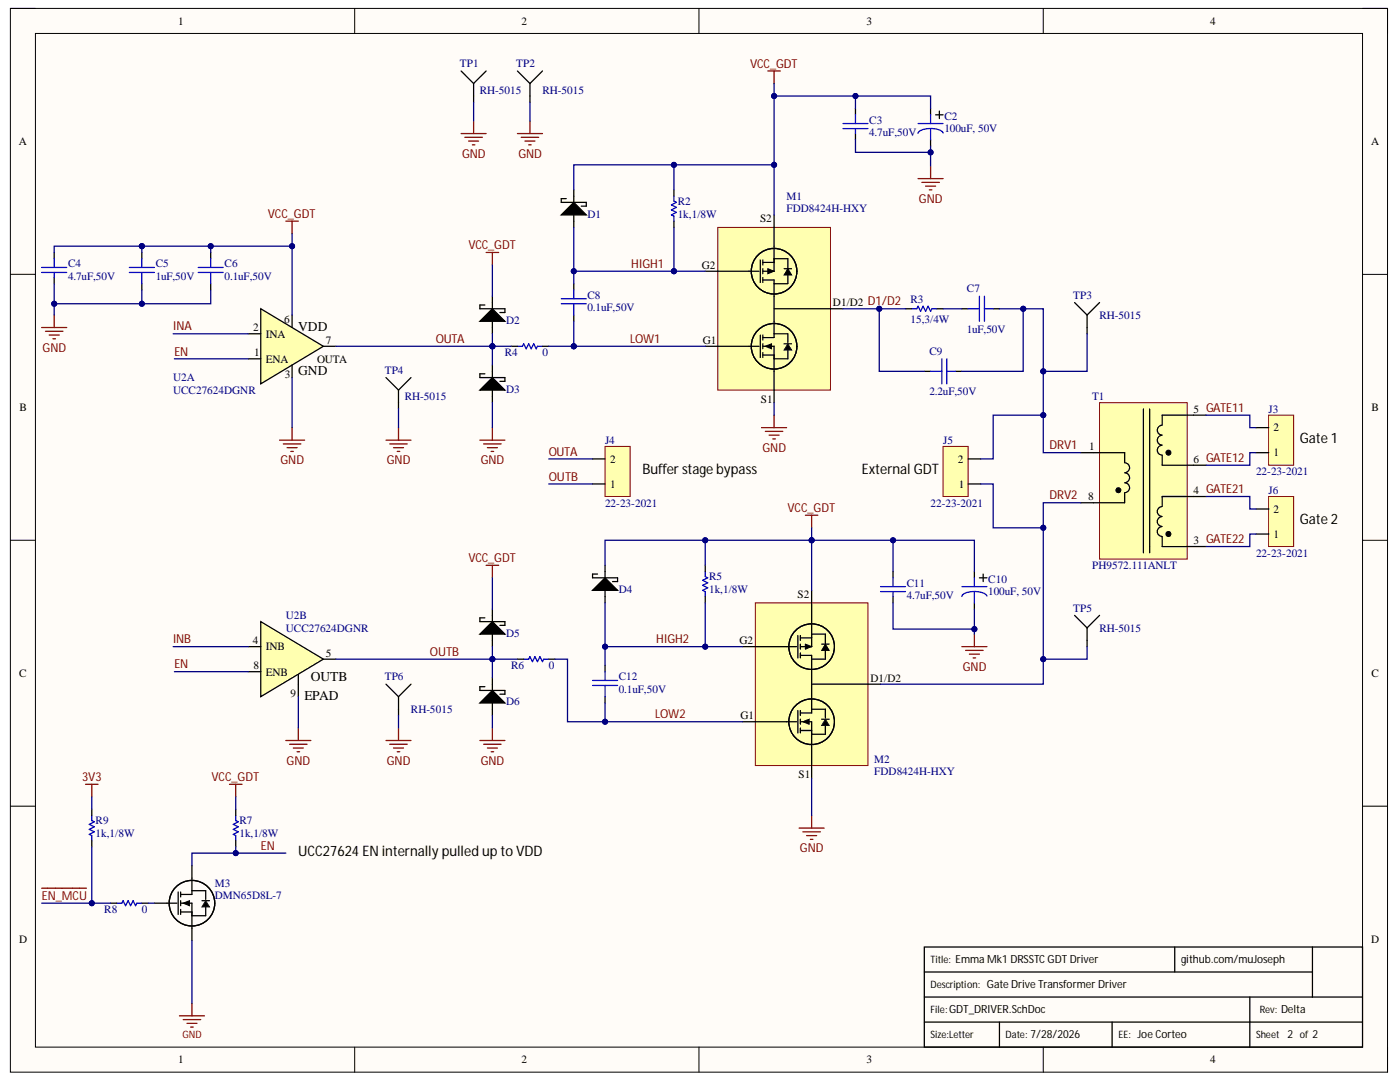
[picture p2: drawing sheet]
<svg xmlns="http://www.w3.org/2000/svg" width="279mm" height="216mm" viewBox="0 0 279 216" stroke-linecap="round" stroke-linejoin="round" font-family="sans-serif">
<path d="M2.1 1.7h274.8v212.2h-274.8z" fill-rule="evenodd" fill="#fffcf8"/>
<path d="M2.1 1.7h274.8v212.2h-274.8z" fill="none" stroke="#000" stroke-width=".2"/>
<path d="M7.1 6.7h264.8v202.2h-264.8z" fill-rule="evenodd" fill="#fffcf8"/>
<g fill="none" stroke="#000" stroke-width=".2">
<path d="M2.1 1.7h5M7.1 6.7h264.8v202.2h-264.8zM70.8 1.7v5M139.5 1.7v5M208.2 1.7v5M271.9 1.7h5v5M2.1 54.7h5M271.9 54.7h5M2.1 107.8h5M271.9 107.8h5M2.1 160.9h5M271.9 160.9h5"/>
<path d="M70.8 208.9v5M139.5 208.9v5M208.2 208.9v5M276.9 208.9v5"/>
</g>
<path d="M42 50.4v1.2M42 56.6v1.3M184.5 189h87.4v19.9h-87.4zM184.5 198.9h87.4M184.5 194h77.4M234.4 189v5M249.4 198.9v10M261.9 189v9.9M184.5 203.9h87.4M199.5 203.9v5M221.9 203.9v5" fill="none" stroke="#000" stroke-width=".25"/>
<path d="M57 44.1h2.5M58.3 44.1v2.5M8.3 65.4h5M9.1 66.1h3.5M9.8 66.9h2M10.6 67.6h.5M10.8 62.9v2.5M55.8 87.8h5M56.5 88.6h3.5M57.3 89.3h2M58 90.1h.5M58.3 85.3v2.5" fill="none" stroke="#800000" stroke-width=".25"/>
<path d="M39.6 53.4h4.9M39.6 54.4h4.9M42 51.6v1.8M42 54.4v2.2" fill="none" stroke="#00f" stroke-width=".25"/>
<path d="M188.2 89.1h5v10h-5z" fill-rule="evenodd" fill="#ffffb0"/>
<path d="M188.2 89.1h5v10h-5z" fill="none" stroke="#800000" stroke-width=".2"/>
<path d="M77 75.3l2.5 2.5M79.5 77.8v3.8M82 75.3l-2.5 2.5M193.2 96.6h2.5M193.2 91.6h2.5M77 136.5l2.5 2.5M79.5 139v3.8M82 136.5l-2.5 2.5" fill="none" stroke="#000" stroke-width=".25"/>
<g fill="none" stroke="#800000" stroke-width=".25">
<path d="M77 87.8h5M77.8 88.6h3.5M78.5 89.3h2M79.3 90.1h.5M79.5 85.3v2.5M57 147.8h5M57.8 148.5h3.5M58.5 149.3h2M59.3 150h.5M59.5 145.3v2.5M77 147.8h5M77.8 148.5h3.5"/>
<path d="M78.5 149.3h2M79.3 150h.5M79.5 145.3v2.5"/>
</g>
<path d="M52 61.6l12.5 7.5-12.5 7.5z" fill="#ffffb0"/>
<path d="M49.5 71.6h2.5M49.5 66.6h2.5M52 61.6l12.5 7.5-12.5 7.5zM58.3 62.9v2.5M58.3 72.8v2.5M64.5 69.1h2.5M59.5 134v2.5" fill="none" stroke="#000" stroke-width=".25"/>
<path d="M52 124l12.5 7.5-12.5 7.5z" fill="#ffffb0"/>
<g fill="none" stroke="#000" stroke-width=".25">
<path d="M92 14.2l2.5 2.5M94.5 16.7v3.7M97 14.2l-2.5 2.5M103.3 14.2l2.5 2.5M105.8 16.7v3.7M108.3 14.2l-2.5 2.5M28.3 50.4v1.2M28.3 56.6v1.3M98.3 59.1v2.5M96.8 74.6h-1v.7h5v.8h-1M96.8 60.9h-1v.7h5v.8h-1M98.3 75.3l2.5 2.5h-5z"/>
<path d="M98.3 61.6l2.5 2.5h-5zM98.3 64.1v2.5M98.3 72.8v2.5M98.3 77.8v2.5M49.5 129h2.5M49.5 134h2.5M52 124l12.5 7.5-12.5 7.5zM59.5 136.5v2.5M64.5 131.5h2.5M95.8 126.5l2.5-2.5 2.5 2.5zM96.8 123.3h-1v.7h5v.8h-1M96.8 137h-1v.8h5v.7h-1"/>
<path d="M98.3 137.8l2.5 2.5h-5zM98.3 121.5v2.5M98.3 126.5v2.5M98.3 135.3v2.5M98.3 140.3v2.5M18.3 161.5v1.2M18.3 167.7v1.3M35.6 178v4.5M36.1 178v1M36.1 179.7v1M38.3 172.7v5.8h-2.2M38.3 177.7h2.8v1.8"/>
<path d="M40.3 179.7h1.5M47 161.5v1.2M47 167.7v1.3M22.1 180.2h1.2M28.3 180.2h1.3M30.8 180.2h4.5M36.1 180.2h2.2v7.5M36.1 182h2.2M36.1 181.5v1M41.1 180.7v2h-2.8"/>
<circle cx="38.3" cy="180.2" r="4.5"/>
<circle cx="38.3" cy="180.2" r="4.6"/>
</g>
<path d="M25.8 53.4h5M25.8 54.4h5M28.3 51.6v1.8M28.3 54.4v2.2M18.3 162.7v1l.5 .3-1 .5 1 .5-1 .5 1 .5-1 .5 .5 .2v1M47 162.7v1l.5 .3-1 .5 1 .5-1 .5 1 .5-1 .5 .5 .2v1M23.3 180.2h1l.3-.5 .5 1 .5-1 .5 1 .5-1 .5 1 .2-.5h1" fill="none" stroke="#00f" stroke-width=".25"/>
<path d="M98.3 75.3l2.5 2.5h-5zM98.3 61.6l2.5 2.5h-5zM95.8 126.5l2.5-2.5 2.5 2.5zM98.3 137.8l2.5 2.5h-5zM41.1 179.7l.7 1.3h-1.5zM36.6 180.2l1.2-.5v1z" fill="#000"/>
<g fill="none" stroke="#800000" stroke-width=".25">
<path d="M92 26.7h5M92.8 27.4h3.5M93.5 28.2h2M94.3 28.9h.5M94.5 24.2v2.5M103.3 26.7h5M104 27.4h3.5M104.8 28.2h2M105.5 28.9h.5M105.8 24.2v2.5M97 50.4h2.5M98.3 50.4v2.5"/>
<path d="M95.8 87.8h5M96.5 88.6h3.5M97.3 89.3h2M98 90.1h.5M98.3 85.3v2.5M97 112.8h2.5M98.3 112.8v2.5M45.8 156.5h2.5M47 156.5v2.5M95.8 147.8h5M96.5 148.5h3.5M97.3 149.3h2"/>
<path d="M98 150h.5M98.3 145.3v2.5M8.3 177.2h8.9M35.8 202.7h5M36.6 203.4h3.5M37.3 204.2h2M38.1 204.9h.5M38.3 200.2v2.5"/>
</g>
<path d="M36.6 180.2l1.2-.5v1z" fill="none" stroke="#000" stroke-width=".2"/>
<path d="M41.1 179.7l.7 1.3h-1.5z" fill="none" stroke="#101010" stroke-width=".2"/>
<path d="M219.4 80.3h17.5v31.3h-17.5z" fill-rule="evenodd" fill="#ffffb0"/>
<path d="M219.4 80.3h17.5v31.3h-17.5z" fill="none" stroke="#800000" stroke-width=".2"/>
<g fill="none" stroke="#000" stroke-width=".25">
<path d="M215.7 90.3h8.7v2M224.4 98.3v2h-8.7M224.5 96.3a.98 .98 0 0 1 .9 1 .98 .98 0 0 1-.9 1M224.5 94.4a.98 .98 0 0 1 .9 .9 .98 .98 0 0 1-.9 1M224.5 92.3a.98 .98 0 0 1 .9 1 .98 .98 0 0 1-.9 1M228.2 81.6v28.7M229.4 81.6v28.7M231.9 88.8a.98 .98 0 0 0-.9 1 .98 .98 0 0 0 .9 1M231.9 86.9a.98 .98 0 0 0-.9 .9 .98 .98 0 0 0 .9 1M231.9 84.9a.98 .98 0 0 0-.9 .9 .98 .98 0 0 0 .9 1M231.9 90.8v2h8.8M240.7 82.8h-8.8v2"/>
<path d="M240.7 99.1h-8.8v2M231.9 105.1a.98 .98 0 0 0-.9 1 .98 .98 0 0 0 .9 .9M231.9 103.1a.98 .98 0 0 0-.9 1 .98 .98 0 0 0 .9 .9M231.9 101.1a.98 .98 0 0 0-.9 1 .98 .98 0 0 0 .9 .9M231.9 107.1v2h8.8"/>
</g>
<g fill="#000">
<circle cx="223.2" cy="97.8" r=".5"/>
<circle cx="233.2" cy="90.3" r=".5"/>
<circle cx="233.2" cy="106.6" r=".5"/>
</g>
<g fill="none" stroke="#000" stroke-width=".2">
<circle cx="223.2" cy="97.8" r=".5"/>
<circle cx="233.2" cy="90.3" r=".5"/>
<circle cx="233.2" cy="106.6" r=".5"/>
</g>
<path d="M253.2 82.8h5v10h-5z" fill-rule="evenodd" fill="#ffffb0"/>
<path d="M253.2 82.8h5v10h-5z" fill="none" stroke="#800000" stroke-width=".2"/>
<path d="M250.7 90.3h2.5M250.7 85.3h2.5" fill="none" stroke="#000" stroke-width=".25"/>
<path d="M253.2 99.1h5v10h-5z" fill-rule="evenodd" fill="#ffffb0"/>
<path d="M253.2 99.1h5v10h-5z" fill="none" stroke="#800000" stroke-width=".2"/>
<path d="M170.7 21.7v1.2M170.7 26.7v1.2M114.5 56.6v1.3M114.5 62.9v1.2M192 61.6h1.2M198.2 61.6h1.3M178.2 114.1v1.2M178.2 119v1.3M250.7 106.6h2.5M250.7 101.6h2.5M120.8 132.8v1.2M120.8 139v1.3" fill="none" stroke="#000" stroke-width=".25"/>
<g fill="none" stroke="#00f" stroke-width=".25">
<path d="M168.2 24.7h5M168.2 25.7h5M170.7 22.9v1.8M170.7 25.7v1M112 59.6h5M114.5 57.9v1.7M195.5 59.1v5M196.5 59.1v5M112 60.6h5M114.5 60.6v2.3M193.2 61.6h2.3M196.5 61.6h1.7"/>
<path d="M175.7 117.1h5M175.7 118h5M178.2 115.3v1.8M178.2 118v1M118.3 135.8h5M118.3 136.8h5M120.8 134v1.8M120.8 136.8v2.2"/>
</g>
<g fill="none" stroke="#800000" stroke-width=".25">
<path d="M153.2 14.2h2.5M154.5 14.2v2.5M183.2 35.6h5M184 36.4h3.5M184.7 37.1h2M185.5 37.9h.5M185.7 33.1v2.5M152 85.3h5M152.7 86.1h3.5M153.5 86.8h2M154.2 87.6h.5M154.5 82.8v2.5"/>
<path d="M160.7 102.8h2.5M162 102.8v2.5M192 129h5M192.7 129.8h3.5M193.5 130.5h2M194.2 131.3h.5M194.5 126.5v2.5M159.5 165.2h5M160.2 166h3.5M161 166.7h2M161.7 167.5h.5M162 162.7v2.5"/>
</g>
<path d="M150.7 120.3h22.5v32.5h-22.5z" fill-rule="evenodd" fill="#ffffb0"/>
<path d="M150.7 120.3h22.5v32.5h-22.5z" fill="none" stroke="#800000" stroke-width=".2"/>
<g fill="none" stroke="#000" stroke-width=".25">
<path d="M162 117.8v11.2h-2.3M148.2 129h10.8M159.2 126.8v4.5M159.7 130.8h2.3v11.5h-2.3M159.7 126.8v1M159.7 128.5v1M159.7 130.3v1M159.7 127.3h2.3M162 136.5h13.7M162 126.5h2.7v2M164 128.5h1.5M164.7 129.8v1.7h-2.7"/>
<path d="M148.2 144h10.8M159.2 141.8v4.5M159.7 144h2.3v11.2M159.7 145.8h2.3M159.7 141.8v1M159.7 143.5v1M159.7 145.3v1M162 141.5h2.7v1.8M164 143.5h1.5M164.7 144.5v2h-2.7"/>
<circle cx="162" cy="129" r="4.6"/>
<circle cx="162" cy="129" r="4.5"/>
<circle cx="162" cy="144" r="4.5"/>
</g>
<path d="M160.7 128.5l1.3 .5-1.3 .5zM164.7 128.5l.8 1.3h-1.5zM160.2 144l1.3-.5v1zM164.7 143.5l.8 1.3h-1.5z" fill="#000"/>
<path d="M160.7 128.5l1.3 .5-1.3 .5zM164.7 128.5l.8 1.3h-1.5zM160.2 144l1.3-.5v1z" fill="none" stroke="#000" stroke-width=".2"/>
<path d="M164.7 143.5l.8 1.3h-1.5z" fill="none" stroke="#101010" stroke-width=".2"/>
<path d="M143.2 45.4h22.5v32.4h-22.5z" fill-rule="evenodd" fill="#ffffb0"/>
<path d="M143.2 45.4h22.5v32.4h-22.5z" fill="none" stroke="#800000" stroke-width=".2"/>
<g fill="none" stroke="#000" stroke-width=".25">
<path d="M113 39.6h-1v.8h5v.7h-1M114.5 37.9v2.5M134.5 37.9v1.2M185.7 21.7v1.2M185.7 27.9v1.3M186.7 22.9h1.5M187.5 22.2v1.5M10.8 50.4v1.2M10.8 55.4v1.2M112 42.9l2.5-2.5 2.5 2.5zM114.5 42.9v2.5M134.5 44.1v1.3"/>
<path d="M140.7 54.1h10.8M151.7 51.9v4.5M152.2 55.9h2.3v11.5h-2.3M152.2 51.9v1M152.2 53.6v1M152.2 55.4v1M152.2 52.4h2.3M154.5 42.9v11.2h-2.3M154.5 51.6h2.7v2M156.5 53.6h1.5M157.2 54.9v1.7h-2.7M140.7 69.1h10.8"/>
<path d="M151.7 66.9v4.4M152.2 69.1h2.3v11.2M152.2 70.8h2.3M152.2 66.9v1M152.2 68.6v1M152.2 70.4v.9M154.5 61.6h13.7M154.5 66.6h2.7v1.8M156.5 68.6h1.5M157.2 69.6v2h-2.7M180.7 61.6h1.3M184.5 74.1h1.2"/>
<path d="M187 61.6h1.2M190.7 74.1h1.3M119.3 114.5h-1v.8h5v.7h-1M120.8 115.3l2.5 2.5h-5zM120.8 112.8v2.5M120.8 117.8v2.5M140.7 112.8v1.2M140.7 119v1.3M194.5 114.1v1.2M195.5 115.3h1.5M196.2 114.5v1.5M194.5 120.3v1.2"/>
<circle cx="154.5" cy="54.1" r="4.5"/>
<circle cx="154.5" cy="69.1" r="4.5"/>
</g>
<path d="M112 42.9l2.5-2.5 2.5 2.5zM153.2 53.6l1.3 .5-1.3 .5zM157.2 53.6l.8 1.3h-1.5zM152.7 69.1l1.3-.5v1zM157.2 68.6l.8 1.2h-1.5zM120.8 115.3l2.5 2.5h-5z" fill="#000"/>
<path d="M153.2 53.6l1.3 .5-1.3 .5zM157.2 53.6l.8 1.3h-1.5zM152.7 69.1l1.3-.5v1z" fill="none" stroke="#000" stroke-width=".2"/>
<path d="M157.2 68.6l.8 1.2h-1.5z" fill="none" stroke="#101010" stroke-width=".2"/>
<g fill="none" stroke="#00f" stroke-width=".25">
<path d="M134.5 39.1v1l.5 .3-1 .5 1 .5-1 .5 1 .5-1 .5 .5 .2v1M183.2 24.7h5M185.7 22.9v1.8M185.7 25.7v2.2M188.2 26.5a2.92 2.92 0 0 0-2.7-.9l-.6 .1a1.91 1.91 0 0 0-1.7 .9M8.3 53.4h5M8.3 54.4h5M10.8 51.6v1.8M10.8 54.4v1M182 61.6h1l.2-.5 .5 1 .5-1 .5 1 .5-1 .5 1 .3-.5h1M185.7 74.1h2.3M188 71.6v5"/>
<path d="M189 71.6v5M189 74.1h1.7M140.7 114v1l.5 .3-1 .5 1 .5-1 .5 1 .5-1 .5 .5 .2v1M192 117.1h5M194.5 115.3v1.8M194.5 118v2.3M197 118.9a2.94 2.94 0 0 0-2.8-.9l-.6 .1a1.86 1.86 0 0 0-1.6 .9"/>
</g>
<path d="M120.8 89.1h5v10h-5z" fill-rule="evenodd" fill="#ffffb0"/>
<path d="M120.8 89.1h5v10h-5z" fill="none" stroke="#800000" stroke-width=".2"/>
<path d="M102 69.1h1.3M108.3 69.1h1.2M214.5 60.4l2.5 2.5M217 62.9v3.7M219.4 60.4l-2.4 2.5M118.3 96.6h2.5M118.3 91.6h2.5M103.3 131.5h1.2M109.5 131.5h1.3M214.5 122.8l2.5 2.5M217 125.3v3.7M219.4 122.8l-2.4 2.5" fill="none" stroke="#000" stroke-width=".25"/>
<path d="M103.3 69.1h1l.2-.5 .5 1 .5-1 .5 1 .5-1 .5 1 .3-.5h1M104.5 131.5h1l.3-.5 .5 1 .5-1 .5 1 .5-1 .5 1 .2-.5h1" fill="none" stroke="#00f" stroke-width=".25"/>
<path d="M17.1 156.5h2.5M18.3 156.5v2.5" fill="none" stroke="#800000" stroke-width=".25"/>
<path d="M28.3 49.1h-17.5v1.3M34.6 66.6h14.9M58.3 75.3v10M79.5 81.6v3.7M34.6 129h14.9M59.5 139v6.3M79.5 142.8v2.5" fill="none" stroke="#000080" stroke-width=".25"/>
<circle cx="28.3" cy="49.1" r=".5" fill="#000080"/>
<circle cx="28.3" cy="49.1" r=".5" fill="none" stroke="#000080" stroke-width=".2"/>
<path d="M42 49.1v1.3" fill="none" stroke="#000080" stroke-width=".25"/>
<circle cx="42" cy="49.1" r=".5" fill="#000080"/>
<circle cx="42" cy="49.1" r=".5" fill="none" stroke="#000080" stroke-width=".2"/>
<path d="M28.3 49.1v1.3M34.8 71.6h14.7M34.8 134h14.7" fill="none" stroke="#000080" stroke-width=".25"/>
<circle cx="28.3" cy="49.1" r=".5" fill="#000080"/>
<circle cx="28.3" cy="49.1" r=".5" fill="none" stroke="#000080" stroke-width=".2"/>
<path d="M28.3 49.1h30" fill="none" stroke="#000080" stroke-width=".25"/>
<circle cx="58.3" cy="49.1" r=".5" fill="#000080"/>
<circle cx="58.3" cy="49.1" r=".5" fill="none" stroke="#000080" stroke-width=".2"/>
<circle cx="42" cy="49.1" r=".5" fill="#000080"/>
<circle cx="42" cy="49.1" r=".5" fill="none" stroke="#000080" stroke-width=".2"/>
<circle cx="28.3" cy="49.1" r=".5" fill="#000080"/>
<circle cx="28.3" cy="49.1" r=".5" fill="none" stroke="#000080" stroke-width=".2"/>
<path d="M58.3 46.6v16.3" fill="none" stroke="#000080" stroke-width=".25"/>
<circle cx="58.3" cy="49.1" r=".5" fill="#000080"/>
<circle cx="58.3" cy="49.1" r=".5" fill="none" stroke="#000080" stroke-width=".2"/>
<path d="M10.8 60.6v2.3" fill="none" stroke="#000080" stroke-width=".25"/>
<circle cx="10.8" cy="60.6" r=".5" fill="#000080"/>
<circle cx="10.8" cy="60.6" r=".5" fill="none" stroke="#000080" stroke-width=".2"/>
<path d="M28.3 57.9v2.7" fill="none" stroke="#000080" stroke-width=".25"/>
<circle cx="28.3" cy="60.6" r=".5" fill="#000080"/>
<circle cx="28.3" cy="60.6" r=".5" fill="none" stroke="#000080" stroke-width=".2"/>
<path d="M98.3 69.1v3.7M98.3 80.3v5" fill="none" stroke="#000080" stroke-width=".25"/>
<circle cx="98.3" cy="69.1" r=".5" fill="#000080"/>
<circle cx="98.3" cy="69.1" r=".5" fill="none" stroke="#000080" stroke-width=".2"/>
<path d="M98.3 66.6v2.5" fill="none" stroke="#000080" stroke-width=".25"/>
<circle cx="98.3" cy="69.1" r=".5" fill="#000080"/>
<circle cx="98.3" cy="69.1" r=".5" fill="none" stroke="#000080" stroke-width=".2"/>
<path d="M98.3 52.9v6.2M98.3 131.5v3.8M98.3 142.8v2.5" fill="none" stroke="#000080" stroke-width=".25"/>
<circle cx="98.3" cy="131.5" r=".5" fill="#000080"/>
<circle cx="98.3" cy="131.5" r=".5" fill="none" stroke="#000080" stroke-width=".2"/>
<path d="M98.3 129v2.5" fill="none" stroke="#000080" stroke-width=".25"/>
<circle cx="98.3" cy="131.5" r=".5" fill="#000080"/>
<circle cx="98.3" cy="131.5" r=".5" fill="none" stroke="#000080" stroke-width=".2"/>
<path d="M94.5 20.4v3.8M105.8 20.4v3.8M98.3 115.3v6.2M8.3 180.2h13.8M29.6 180.2h1.2M38.3 187.7v12.5" fill="none" stroke="#000080" stroke-width=".25"/>
<circle cx="18.3" cy="180.2" r=".5" fill="#000080"/>
<circle cx="18.3" cy="180.2" r=".5" fill="none" stroke="#000080" stroke-width=".2"/>
<path d="M57 170.2h-18.7v2.5" fill="none" stroke="#000080" stroke-width=".25"/>
<circle cx="47" cy="170.2" r=".5" fill="#000080"/>
<circle cx="47" cy="170.2" r=".5" fill="none" stroke="#000080" stroke-width=".2"/>
<path d="M47 169v1.2" fill="none" stroke="#000080" stroke-width=".25"/>
<circle cx="47" cy="170.2" r=".5" fill="#000080"/>
<circle cx="47" cy="170.2" r=".5" fill="none" stroke="#000080" stroke-width=".2"/>
<path d="M67 69.1h31.3M240.7 82.8h8.7v2.5h1.3M240.7 99.1h8.7v2.5h1.3M250.7 90.3h-1.3v2.5h-8.7M250.7 106.6h-1.3v2.5h-8.7M47 159v2.5" fill="none" stroke="#000080" stroke-width=".25"/>
<circle cx="98.3" cy="69.1" r=".5" fill="#000080"/>
<circle cx="98.3" cy="69.1" r=".5" fill="none" stroke="#000080" stroke-width=".2"/>
<path d="M178.2 120.3v5.2h16.3" fill="none" stroke="#000080" stroke-width=".25"/>
<circle cx="194.5" cy="125.5" r=".5" fill="#000080"/>
<circle cx="194.5" cy="125.5" r=".5" fill="none" stroke="#000080" stroke-width=".2"/>
<path d="M154.5 19.2h31.2v2.5M188.2 61.6h3.8M154.5 80.3v2.5" fill="none" stroke="#000080" stroke-width=".25"/>
<circle cx="154.5" cy="19.2" r=".5" fill="#000080"/>
<circle cx="154.5" cy="19.2" r=".5" fill="none" stroke="#000080" stroke-width=".2"/>
<circle cx="170.7" cy="19.2" r=".5" fill="#000080"/>
<circle cx="170.7" cy="19.2" r=".5" fill="none" stroke="#000080" stroke-width=".2"/>
<path d="M185.7 29.2v3.9" fill="none" stroke="#000080" stroke-width=".25"/>
<circle cx="185.7" cy="30.4" r=".5" fill="#000080"/>
<circle cx="185.7" cy="30.4" r=".5" fill="none" stroke="#000080" stroke-width=".2"/>
<path d="M170.7 19.2v2.5" fill="none" stroke="#000080" stroke-width=".25"/>
<circle cx="170.7" cy="19.2" r=".5" fill="#000080"/>
<circle cx="170.7" cy="19.2" r=".5" fill="none" stroke="#000080" stroke-width=".2"/>
<path d="M194.5 121.5v5" fill="none" stroke="#000080" stroke-width=".25"/>
<circle cx="194.5" cy="125.5" r=".5" fill="#000080"/>
<circle cx="194.5" cy="125.5" r=".5" fill="none" stroke="#000080" stroke-width=".2"/>
<path d="M120.8 129v3.8" fill="none" stroke="#000080" stroke-width=".25"/>
<circle cx="120.8" cy="129" r=".5" fill="#000080"/>
<circle cx="120.8" cy="129" r=".5" fill="none" stroke="#000080" stroke-width=".2"/>
<path d="M120.8 140.3v3.7" fill="none" stroke="#000080" stroke-width=".25"/>
<circle cx="120.8" cy="144" r=".5" fill="#000080"/>
<circle cx="120.8" cy="144" r=".5" fill="none" stroke="#000080" stroke-width=".2"/>
<path d="M180.7 61.6h-5.2v12.5h9" fill="none" stroke="#000080" stroke-width=".25"/>
<circle cx="175.5" cy="61.6" r=".5" fill="#000080"/>
<circle cx="175.5" cy="61.6" r=".5" fill="none" stroke="#000080" stroke-width=".2"/>
<path d="M134.5 54.1h6.2" fill="none" stroke="#000080" stroke-width=".25"/>
<circle cx="134.5" cy="54.1" r=".5" fill="#000080"/>
<circle cx="134.5" cy="54.1" r=".5" fill="none" stroke="#000080" stroke-width=".2"/>
<path d="M114.5 45.4v8.7h20" fill="none" stroke="#000080" stroke-width=".25"/>
<circle cx="134.5" cy="54.1" r=".5" fill="#000080"/>
<circle cx="134.5" cy="54.1" r=".5" fill="none" stroke="#000080" stroke-width=".2"/>
<circle cx="114.5" cy="54.1" r=".5" fill="#000080"/>
<circle cx="114.5" cy="54.1" r=".5" fill="none" stroke="#000080" stroke-width=".2"/>
<path d="M114.5 54.1v2.5" fill="none" stroke="#000080" stroke-width=".25"/>
<circle cx="114.5" cy="54.1" r=".5" fill="#000080"/>
<circle cx="114.5" cy="54.1" r=".5" fill="none" stroke="#000080" stroke-width=".2"/>
<path d="M168.2 61.6h7.3" fill="none" stroke="#000080" stroke-width=".25"/>
<circle cx="175.5" cy="61.6" r=".5" fill="#000080"/>
<circle cx="175.5" cy="61.6" r=".5" fill="none" stroke="#000080" stroke-width=".2"/>
<path d="M199.5 61.6h4.7" fill="none" stroke="#000080" stroke-width=".25"/>
<circle cx="204.2" cy="61.6" r=".5" fill="#000080"/>
<circle cx="204.2" cy="61.6" r=".5" fill="none" stroke="#000080" stroke-width=".2"/>
<path d="M120.8 120.3v8.7h27.4M162 155.2v7.5" fill="none" stroke="#000080" stroke-width=".25"/>
<circle cx="120.8" cy="129" r=".5" fill="#000080"/>
<circle cx="120.8" cy="129" r=".5" fill="none" stroke="#000080" stroke-width=".2"/>
<circle cx="140.7" cy="129" r=".5" fill="#000080"/>
<circle cx="140.7" cy="129" r=".5" fill="none" stroke="#000080" stroke-width=".2"/>
<path d="M215.7 100.3h-7.5v36.2h-32.5" fill="none" stroke="#000080" stroke-width=".25"/>
<circle cx="208.2" cy="131.5" r=".5" fill="#000080"/>
<circle cx="208.2" cy="131.5" r=".5" fill="none" stroke="#000080" stroke-width=".2"/>
<circle cx="208.2" cy="105.3" r=".5" fill="#000080"/>
<circle cx="208.2" cy="105.3" r=".5" fill="none" stroke="#000080" stroke-width=".2"/>
<path d="M170.7 27.9v2.5h15" fill="none" stroke="#000080" stroke-width=".25"/>
<circle cx="185.7" cy="30.4" r=".5" fill="#000080"/>
<circle cx="185.7" cy="30.4" r=".5" fill="none" stroke="#000080" stroke-width=".2"/>
<path d="M140.7 107.8h-19.9v5" fill="none" stroke="#000080" stroke-width=".25"/>
<circle cx="140.7" cy="107.8" r=".5" fill="#000080"/>
<circle cx="140.7" cy="107.8" r=".5" fill="none" stroke="#000080" stroke-width=".2"/>
<path d="M192 74.1h12.2v-12.5h4v28.7h7.5" fill="none" stroke="#000080" stroke-width=".25"/>
<circle cx="204.2" cy="61.6" r=".5" fill="#000080"/>
<circle cx="204.2" cy="61.6" r=".5" fill="none" stroke="#000080" stroke-width=".2"/>
<circle cx="208.2" cy="74.1" r=".5" fill="#000080"/>
<circle cx="208.2" cy="74.1" r=".5" fill="none" stroke="#000080" stroke-width=".2"/>
<circle cx="208.2" cy="82.8" r=".5" fill="#000080"/>
<circle cx="208.2" cy="82.8" r=".5" fill="none" stroke="#000080" stroke-width=".2"/>
<path d="M114.5 64.1v5" fill="none" stroke="#000080" stroke-width=".25"/>
<circle cx="114.5" cy="69.1" r=".5" fill="#000080"/>
<circle cx="114.5" cy="69.1" r=".5" fill="none" stroke="#000080" stroke-width=".2"/>
<path d="M162 107.8h-21.3v5" fill="none" stroke="#000080" stroke-width=".25"/>
<circle cx="140.7" cy="107.8" r=".5" fill="#000080"/>
<circle cx="140.7" cy="107.8" r=".5" fill="none" stroke="#000080" stroke-width=".2"/>
<circle cx="162" cy="107.8" r=".5" fill="#000080"/>
<circle cx="162" cy="107.8" r=".5" fill="none" stroke="#000080" stroke-width=".2"/>
<path d="M154.5 16.7v26.2" fill="none" stroke="#000080" stroke-width=".25"/>
<circle cx="154.5" cy="32.9" r=".5" fill="#000080"/>
<circle cx="154.5" cy="32.9" r=".5" fill="none" stroke="#000080" stroke-width=".2"/>
<circle cx="154.5" cy="19.2" r=".5" fill="#000080"/>
<circle cx="154.5" cy="19.2" r=".5" fill="none" stroke="#000080" stroke-width=".2"/>
<path d="M154.5 32.9h-40v5" fill="none" stroke="#000080" stroke-width=".25"/>
<circle cx="134.5" cy="32.9" r=".5" fill="#000080"/>
<circle cx="134.5" cy="32.9" r=".5" fill="none" stroke="#000080" stroke-width=".2"/>
<circle cx="154.5" cy="32.9" r=".5" fill="#000080"/>
<circle cx="154.5" cy="32.9" r=".5" fill="none" stroke="#000080" stroke-width=".2"/>
<path d="M134.5 32.9v5" fill="none" stroke="#000080" stroke-width=".25"/>
<circle cx="134.5" cy="32.9" r=".5" fill="#000080"/>
<circle cx="134.5" cy="32.9" r=".5" fill="none" stroke="#000080" stroke-width=".2"/>
<path d="M134.5 45.4v8.7" fill="none" stroke="#000080" stroke-width=".25"/>
<circle cx="134.5" cy="54.1" r=".5" fill="#000080"/>
<circle cx="134.5" cy="54.1" r=".5" fill="none" stroke="#000080" stroke-width=".2"/>
<path d="M140.7 120.3v8.7" fill="none" stroke="#000080" stroke-width=".25"/>
<circle cx="140.7" cy="129" r=".5" fill="#000080"/>
<circle cx="140.7" cy="129" r=".5" fill="none" stroke="#000080" stroke-width=".2"/>
<path d="M10.8 56.6v4h31.2v-2.7" fill="none" stroke="#000080" stroke-width=".25"/>
<circle cx="28.3" cy="60.6" r=".5" fill="#000080"/>
<circle cx="28.3" cy="60.6" r=".5" fill="none" stroke="#000080" stroke-width=".2"/>
<circle cx="10.8" cy="60.6" r=".5" fill="#000080"/>
<circle cx="10.8" cy="60.6" r=".5" fill="none" stroke="#000080" stroke-width=".2"/>
<path d="M162 105.3v12.5" fill="none" stroke="#000080" stroke-width=".25"/>
<circle cx="162" cy="107.8" r=".5" fill="#000080"/>
<circle cx="162" cy="107.8" r=".5" fill="none" stroke="#000080" stroke-width=".2"/>
<path d="M162 107.8h32.5v6.3" fill="none" stroke="#000080" stroke-width=".25"/>
<circle cx="162" cy="107.8" r=".5" fill="#000080"/>
<circle cx="162" cy="107.8" r=".5" fill="none" stroke="#000080" stroke-width=".2"/>
<circle cx="178.2" cy="107.8" r=".5" fill="#000080"/>
<circle cx="178.2" cy="107.8" r=".5" fill="none" stroke="#000080" stroke-width=".2"/>
<path d="M178.2 107.8v6.3" fill="none" stroke="#000080" stroke-width=".25"/>
<circle cx="178.2" cy="107.8" r=".5" fill="#000080"/>
<circle cx="178.2" cy="107.8" r=".5" fill="none" stroke="#000080" stroke-width=".2"/>
<path d="M109.5 91.6h8.8M109.5 96.6h8.8M208.2 82.8h-10v8.8h-2.5" fill="none" stroke="#000080" stroke-width=".25"/>
<circle cx="208.2" cy="82.8" r=".5" fill="#000080"/>
<circle cx="208.2" cy="82.8" r=".5" fill="none" stroke="#000080" stroke-width=".2"/>
<path d="M195.7 96.6h2.5v8.7h10" fill="none" stroke="#000080" stroke-width=".25"/>
<circle cx="208.2" cy="105.3" r=".5" fill="#000080"/>
<circle cx="208.2" cy="105.3" r=".5" fill="none" stroke="#000080" stroke-width=".2"/>
<path d="M67 131.5h36.3" fill="none" stroke="#000080" stroke-width=".25"/>
<circle cx="98.3" cy="131.5" r=".5" fill="#000080"/>
<circle cx="98.3" cy="131.5" r=".5" fill="none" stroke="#000080" stroke-width=".2"/>
<path d="M110.8 131.5h2.5v12.5h34.9" fill="none" stroke="#000080" stroke-width=".25"/>
<circle cx="120.8" cy="144" r=".5" fill="#000080"/>
<circle cx="120.8" cy="144" r=".5" fill="none" stroke="#000080" stroke-width=".2"/>
<path d="M98.3 69.1h3.7" fill="none" stroke="#000080" stroke-width=".25"/>
<circle cx="98.3" cy="69.1" r=".5" fill="#000080"/>
<circle cx="98.3" cy="69.1" r=".5" fill="none" stroke="#000080" stroke-width=".2"/>
<path d="M109.5 69.1h5" fill="none" stroke="#000080" stroke-width=".25"/>
<circle cx="114.5" cy="69.1" r=".5" fill="#000080"/>
<circle cx="114.5" cy="69.1" r=".5" fill="none" stroke="#000080" stroke-width=".2"/>
<path d="M114.5 69.1h26.2" fill="none" stroke="#000080" stroke-width=".25"/>
<circle cx="114.5" cy="69.1" r=".5" fill="#000080"/>
<circle cx="114.5" cy="69.1" r=".5" fill="none" stroke="#000080" stroke-width=".2"/>
<path d="M217 66.6v7.5h-8.8" fill="none" stroke="#000080" stroke-width=".25"/>
<circle cx="208.2" cy="74.1" r=".5" fill="#000080"/>
<circle cx="208.2" cy="74.1" r=".5" fill="none" stroke="#000080" stroke-width=".2"/>
<path d="M217 129v2.5h-8.8" fill="none" stroke="#000080" stroke-width=".25"/>
<circle cx="208.2" cy="131.5" r=".5" fill="#000080"/>
<circle cx="208.2" cy="131.5" r=".5" fill="none" stroke="#000080" stroke-width=".2"/>
<path d="M18.3 169v11.2" fill="none" stroke="#000080" stroke-width=".25"/>
<circle cx="18.3" cy="180.2" r=".5" fill="#000080"/>
<circle cx="18.3" cy="180.2" r=".5" fill="none" stroke="#000080" stroke-width=".2"/>
<path d="M18.3 159v2.5" fill="none" stroke="#000080" stroke-width=".25"/>
<g font-size="2.9">
<text x="259.4" y="88.3">Gate1</text>
<text x="128.2" y="94.5">Bufferstagebypass</text>
<text x="172" y="94.5">External GDT</text>
<text x="259.4" y="104.5">Gate2</text>
<text x="59.5" y="170.7">UCC27624EN internally pulled uptoVDD</text>
</g>
<g font-size="2.7">
<text x="59.5" y="66">VDD</text>
<text x="59.5" y="74.8">GND</text>
<text x="62" y="135.9">OUTB</text>
<text x="60.8" y="139.7">EPAD</text>
</g>
<g font-size="2.5" fill="#800000">
<text x="149.7" y="13.5">VCC_GDT</text>
<text x="92.2" y="31.5">GND</text>
<text x="103.5" y="31.5">GND</text>
<text x="183.4" y="40.5">GND</text>
<text x="53.5" y="43.5">VCC_GDT</text>
<text x="93.5" y="49.7">VCC_GDT</text>
<text x="126" y="53.5">HIGH1</text>
<text x="34.5" y="65.9">INA</text>
<text x="8.5" y="70.2">GND</text>
<text x="34.8" y="71">EN</text>
<text x="87" y="68.4">OUTA</text>
<text x="125.7" y="68.4">LOW1</text>
<text x="209.4" y="89.7">DRV1</text>
<text x="56" y="92.7">GND</text>
<text x="77.2" y="92.7">GND</text>
<text x="95.9" y="92.7">GND</text>
<text x="109.5" y="90.9">OUTA</text>
<text x="109.5" y="95.9">OUTB</text>
<text x="152.2" y="90.2">GND</text>
<text x="209.4" y="99.6">DRV2</text>
<text x="157.2" y="102.1">VCC_GDT</text>
<text x="93.5" y="112.1">VCC_GDT</text>
<text x="34.5" y="128.4">INB</text>
<text x="85.8" y="130.9">OUTB</text>
<text x="131" y="128.4">HIGH2</text>
<text x="34.8" y="133.4">EN</text>
<text x="192.2" y="133.9">GND</text>
<text x="130.8" y="143.3">LOW2</text>
<text x="16.4" y="155.8">3V3</text>
<text x="42.2" y="155.8">VCC_GDT</text>
<text x="57.2" y="152.6">GND</text>
<text x="77.2" y="152.6">GND</text>
<text x="95.9" y="152.6">GND</text>
<text x="52" y="169.6">EN</text>
<text x="159.6" y="170.1">GND</text>
<text x="8.3" y="179.5">EN_MCU</text>
</g>
<g font-size="2.2">
<text x="35.6" y="5">1</text>
<text x="104.1" y="5">2</text>
<text x="172.9" y="5">3</text>
<text x="241.5" y="5">4</text>
<text x="3.8" y="29">A</text>
<text x="273.6" y="29">A</text>
<text x="151.7" y="44.4">S2</text>
<text x="140.1" y="53.6">G2</text>
<text x="56.7" y="64.4">6</text>
<text x="166.2" y="61.1">D1/D2 D1/D2</text>
<text x="50.5" y="66.1">2</text>
<text x="50.7" y="71.1">1</text>
<text x="53.1" y="67.4">INA</text>
<text x="65" y="68.6">7</text>
<text x="140.2" y="68.6">G1</text>
<text x="53.1" y="72.3">ENA</text>
<text x="56.9" y="75.3">3</text>
<text x="63.3" y="72.3">OUTA</text>
<text x="3.9" y="82">B</text>
<text x="151.9" y="80.3">S1</text>
<text x="238.2" y="82.4">5 GATE11</text>
<text x="273.7" y="82">B</text>
<text x="217.4" y="89.8">1</text>
<text x="254.2" y="86.1">2</text>
<text x="121.8" y="92.3">2</text>
<text x="191.2" y="92.3">2</text>
<text x="238.2" y="92.3">6 GATE12</text>
<text x="254.2" y="91.1">1</text>
<text x="121.8" y="97.3">1</text>
<text x="191.4" y="97.3">1</text>
<text x="217.2" y="99.8">8</text>
<text x="238.2" y="98.6">4 GATE21</text>
<text x="254.2" y="107.3">1</text>
<text x="254.2" y="102.3">2</text>
<text x="238.2" y="108.6">3 GATE22</text>
<text x="159.2" y="119.3">S2</text>
<text x="50.5" y="128.5">4</text>
<text x="53.1" y="129.8">INB</text>
<text x="65" y="131">5</text>
<text x="147.6" y="128.5">G2</text>
<text x="3.8" y="135.1">C</text>
<text x="50.6" y="133.5">8</text>
<text x="53.1" y="134.8">ENB</text>
<text x="173.7" y="136">D1/D2</text>
<text x="273.7" y="135.1">C</text>
<text x="58" y="139">9</text>
<text x="147.8" y="143.5">G1</text>
<text x="159.4" y="155.2">S1</text>
<text x="3.8" y="188.2">D</text>
<text x="273.6" y="188.2">D</text>
<text x="235.7" y="192.2">github.com/muJoseph</text>
<text x="35.6" y="212.2">1</text>
<text x="104.1" y="212.2">2</text>
<text x="172.9" y="212.2">3</text>
<text x="241.5" y="212.2">4</text>
</g>
<g font-size="2.2" fill="#000080">
<text x="91.8" y="13.4">TP1</text>
<text x="103" y="13.4">TP2</text>
<text x="95.8" y="18.7">RH-5015</text>
<text x="108.3" y="18.7">RH-5015</text>
<text x="188.5" y="23.9">C2</text>
<text x="173.5" y="27.2">4.7uF,50V</text>
<text x="173.5" y="24.6">C3</text>
<text x="188.5" y="26.4">100uF, 50V</text>
<text x="135.2" y="40.9">R2</text>
<text x="157" y="39.9">M1</text>
<text x="117.2" y="43.4">D1</text>
<text x="135.2" y="43.4">1k,1/8W</text>
<text x="157" y="42.4">FDD8424H-HXY</text>
<text x="13.6" y="53.4">C4</text>
<text x="31.1" y="53.4">C5</text>
<text x="44.8" y="53.4">C6</text>
<text x="13.6" y="55.9">4.7uF,50V</text>
<text x="31.1" y="55.9">1uF,50V</text>
<text x="44.8" y="55.9">0.1uF,50V</text>
<text x="117.2" y="59.6">C8</text>
<text x="193" y="58.4">C7</text>
<text x="214.2" y="59.6">TP3</text>
<text x="101" y="64.6">D2</text>
<text x="117.2" y="62.1">0.1uF,50V</text>
<text x="181.7" y="64.4">15,3/4W</text>
<text x="181.7" y="60.4">R3</text>
<text x="219.4" y="63.6">RH-5015</text>
<text x="100.7" y="71.1">R4</text>
<text x="108.3" y="71.1">0</text>
<text x="185.5" y="70.9">C9</text>
<text x="193" y="66.3">1uF,50V</text>
<text x="34.5" y="76.1">U2A</text>
<text x="76.8" y="74.6">TP4</text>
<text x="34.5" y="78.6">UCC27624DGNR</text>
<text x="80.8" y="79.8">RH-5015</text>
<text x="101" y="78.3">D3</text>
<text x="185.5" y="78.9">2.2uF,50V</text>
<text x="217.9" y="79.8">T1</text>
<text x="253.2" y="82.4">J3</text>
<text x="120.7" y="88.6">J4</text>
<text x="188.2" y="88.6">J5</text>
<text x="250.7" y="94.8">22-23-2021</text>
<text x="120.7" y="101.1">22-23-2021</text>
<text x="185.7" y="101.1">22-23-2021</text>
<text x="253.2" y="98.6">J6</text>
<text x="217.9" y="113.5">PH9572.111ANLT</text>
<text x="250.7" y="111.1">22-23-2021</text>
<text x="123.5" y="118.3">D4</text>
<text x="141.5" y="118.3">1k,1/8W</text>
<text x="141.5" y="115.8">R5</text>
<text x="181" y="119.5">4.7uF,50V</text>
<text x="181" y="117.1">C11</text>
<text x="197.2" y="118.8">100uF, 50V</text>
<text x="197.2" y="116.3">C10</text>
<text x="57" y="123.6">U2B</text>
<text x="214.2" y="122">TP5</text>
<text x="57" y="126.1">UCC27624DGNR</text>
<text x="101" y="127">D5</text>
<text x="219.4" y="126.1">RH-5015</text>
<text x="76.8" y="135.8">TP6</text>
<text x="102" y="133.5">R6</text>
<text x="109.5" y="133.5">0</text>
<text x="123.5" y="135.8">C12</text>
<text x="82" y="142.3">RH-5015</text>
<text x="101" y="140.8">D6</text>
<text x="123.5" y="138.3">0.1uF,50V</text>
<text x="174.5" y="152.2">M2</text>
<text x="174.5" y="154.7">FDD8424H-HXY</text>
<text x="19.1" y="167">1k,1/8W</text>
<text x="19.1" y="164.5">R9</text>
<text x="47.8" y="167">1k,1/8W</text>
<text x="47.8" y="164.5">R7</text>
<text x="42.9" y="177">M3</text>
<text x="42.9" y="179.5">DMN65D8L-7</text>
<text x="20.8" y="182.2">R8</text>
<text x="28.3" y="182.2">0</text>
</g>
<g font-size="2">
<text x="185.7" y="192.1">Title: Emma Mk1 DRSSTC GDT Driver</text>
<text x="185.7" y="197.2">Description: Gate Drive Transformer Driver</text>
<text x="185.7" y="202.1">File:GDT_DRIVER.SchDoc</text>
<text x="251.4" y="202.1">Rev: Delta</text>
<text x="185.7" y="207.1">Size:Letter</text>
<text x="200.7" y="207.1">Date: 7/28/2026</text>
<text x="223.2" y="207.1">EE: JoeCorteo</text>
<text x="250.7" y="207.1">Sheet 2 of 2</text>
</g>
<text font-size="2" fill="#800000" x="36.4" y="207.1">GND</text>
</svg>
